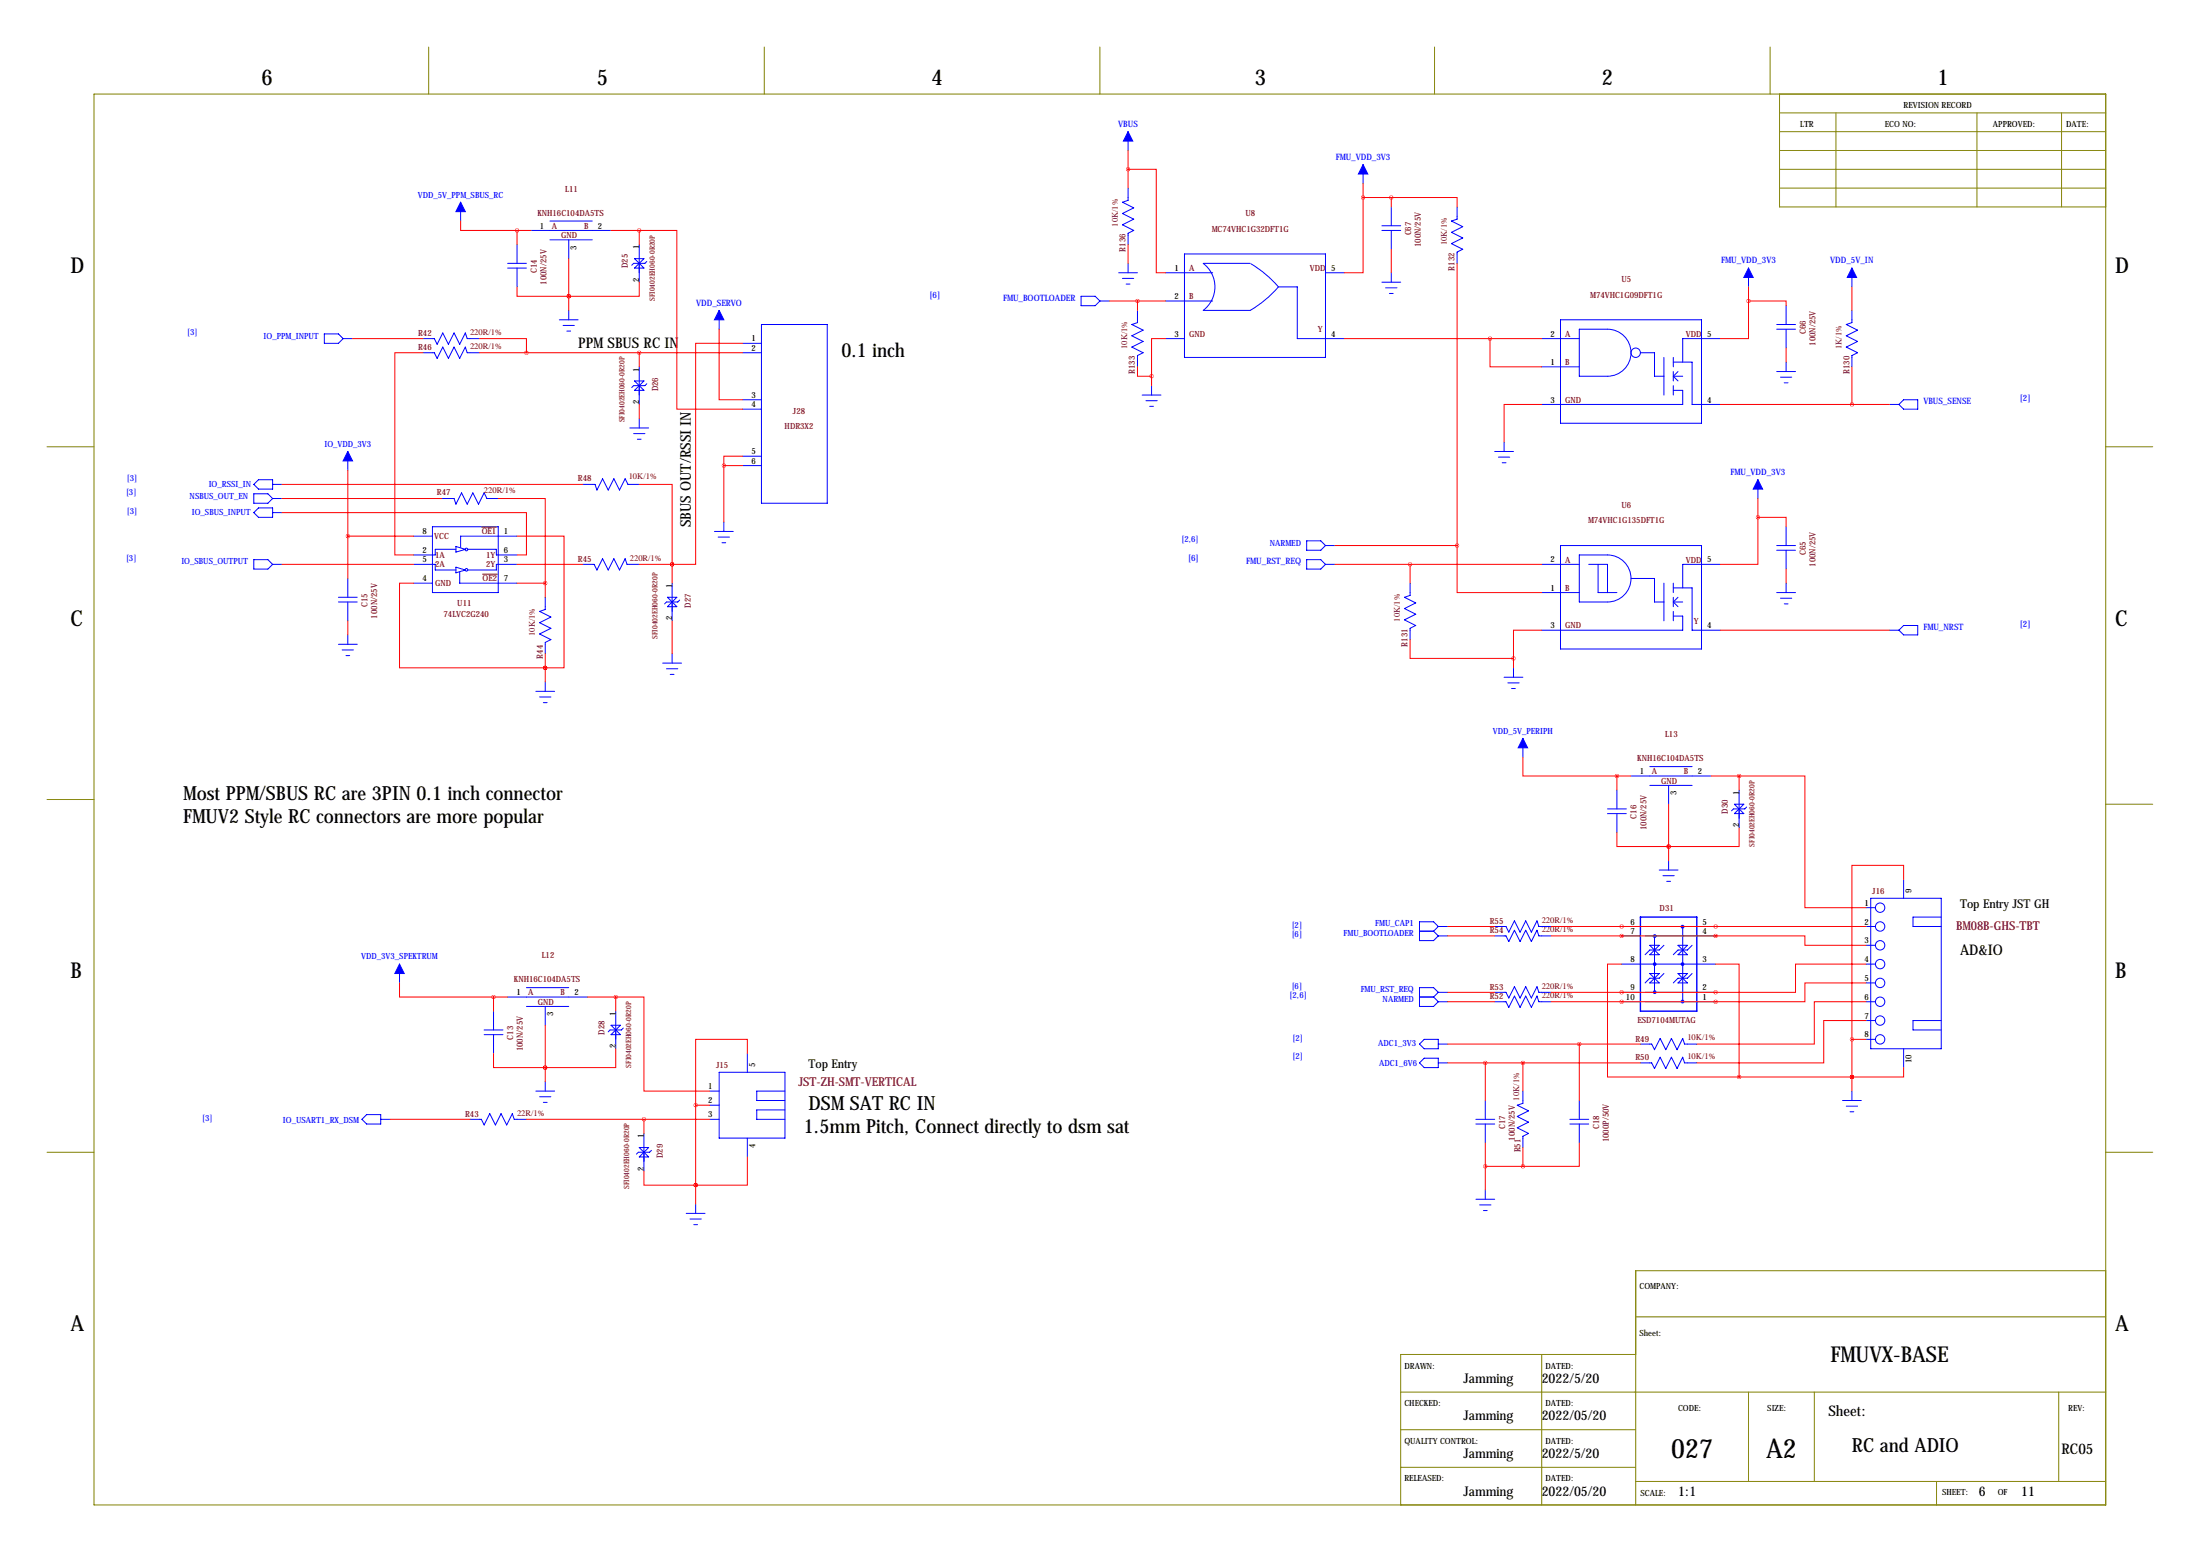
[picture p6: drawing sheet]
<svg xmlns="http://www.w3.org/2000/svg" width="594mm" height="419mm" viewBox="0 0 594 419" stroke-linecap="round" stroke-linejoin="round" font-family="sans-serif">
<g fill="none" stroke="#808000" stroke-width=".27">
<path d="M115.8 12.7v12.7M206.5 12.7v12.7M297.2 12.7v12.7M387.6 12.7v12.7M478.3 12.7v12.7M25.4 25.4h543.6v381h-543.6zM480.8 25.4v30.5h88.2M480.8 30.5h88.2M480.8 35.6h88.2M496.1 30.5v25.4M534.2 30.5v25.4M557 30.5v25.4"/>
<path d="M480.8 40.6h88.2M480.8 45.7h88.2M480.8 50.8h88.2M12.7 120.6h12.7M569 120.6h12.7M12.7 215.9h12.7M569 217.2h12.7M12.7 311.1h12.7M569 311.1h12.7M442 355.6h127M569 343.2h-127v63.2M378.5 375.9h190.5"/>
<path d="M416.6 365.8v40.6M442 365.8h-63.5v40.6M472.4 375.9v24.1M490.2 375.9v24.1M556.3 375.9v24.1M378.5 386.1h63.5M378.5 396.2h63.5M442 400h127M523.2 400v6.4"/>
</g>
<g fill="none" stroke="#00f" stroke-width=".27">
<path d="M304.8 35.6v5M124.5 54.6v5.1M148.6 59.7h11.4M304.8 50.8v3.3l-1.5 .5 3 1.5-3 1.6 3 1.5-3 1.5 3 1.5-1.5 .8v3M368.3 44.4v5.1M375.9 55.9v5.1M393.7 55.9v3.3l-1.5 .5 3 1.5-3 1.5 3 1.6-3 1.5 3 1.5-1.5 .8v3M137.2 71.1h5M137.2 72.4h5M139.7 66v5.1M139.7 72.4v5.1M143.5 62.2h21.6"/>
<path d="M148.6 64.8h11.4M153.7 64.8v5.1M171.4 69.9l2.6 2.5h-2.6l2.6-2.5zM172.7 66v10.2M174.8 70.6l-.6 .5h-3l-.5 .5M302.3 73.7h5M303.3 75.2h3M304.3 76.7h1M304.8 71.1v2.6M315 73.7h12.7M320 68.6h38.1v27.9h-38.1zM337.8 71.1h-12.7a7.9 7.9 0 0 1 0 12.7h12.7a30.8 30.8 0 0 0 7.6-6.3"/>
<path d="M338.1 71.3a30.5 30.5 0 0 1 7.3 6.2h5.1v13.9h12.7M358.1 73.7h5.1M373.4 62.2h5.1M373.4 61h5.1M373.4 76.2h5.1M374.4 77.7h3M375.4 79.2h1M375.9 62.2v5.1M375.9 73.7v2.5M472.4 72.4v5.1M500.4 72.4v5.1M87.6 90.2h3.8l1.3 1.2-1.3 1.3h-3.8z"/>
<path d="M92.7 91.4h2.5M114.3 91.4h3l.8 1.6 1.5-3.1 1.6 3.1 1.5-3.1 1.5 3.1 1.5-3.1 .5 1.5h3.3M114.3 95.2h3l.8 1.6 1.5-3.1 1.6 3.1 1.5-3.1 1.5 3.1 1.5-3.1 .5 1.5h3.3M151.1 86.4h5.1M152.1 87.9h3.1M153.2 89.4h1M153.7 83.8v2.6M172.7 99.1v10.1M194.3 83.8v5.1M200.7 95.2h5M200.7 92.7h5M205.7 87.6h17.8v48.3h-17.8z"/>
<path d="M292.1 80h3.8l1.3 1.3-1.3 1.3h-3.8zM297.2 81.3h2.5M307.3 83.8v3.3l-1.5 .5 3.1 1.6-3.1 1.5 3.1 1.5-3.1 1.5 3.1 1.5-1.6 .8v3.1M315 91.4h5M315 81.3h12.7M416.6 91.4h10.1M416.6 99.1h10.1M421.6 86.4h38.1v27.9h-38.1zM426.7 88.9h7.6a6.3 6.3 0 0 1 6.4 6.3 6.3 6.3 0 0 1-6.4 6.4h-7.6zM443.2 95.2h3.8v6.4h2.6M449.6 96.5v10.2M452.1 96.5v2.6"/>
<path d="M452.1 97.8h5.1v11.4h7.6M464.8 91.4h-10.1v6.4M480.1 88.9h5M480.1 87.6h5M482.6 82.6v5M482.6 88.9v5.1M482.6 97.8v2.5M500.4 83.8v3.3l-1.5 .5 3 1.6-3 1.5 3 1.5-3 1.5 3 1.5-1.5 .8v3.1M170.2 115.6h5.1M171.2 117.1h3M171.4 102.9l2.6 2.5h-2.6l2.6-2.5zM172.2 118.6h1"/>
<path d="M172.7 113v2.6M174.8 103.6l-.6 .5h-3l-.5 .5M200.7 107.9h5M200.7 110.5h5M308.6 106.7h5.1M309.6 108.2h3.1M310.6 109.7h1.1M311.1 104.1v2.6M406.4 119.4v2.5M452.1 105.4h2.6v3.8h-38.1M452.1 100.3v2.6M452.1 104.1v2.6"/>
<path d="M452.1 101.6h2.6M452.1 101.6l1.3 1.3M453.4 100.3l-1.3 1.3M480.1 100.3h5M481.1 101.9h3M482.1 103.4h1M510.5 109.2h2.6M513.1 109.2l1.2-1.3h3.9v2.6h-3.9zM68.6 133.3h3.8l1.3 1.3-1.3 1.3h-3.8zM68.6 130.8l1.2-1.3h3.9v2.6h-3.9zM69.8 137.2h3.9v2.5h-3.9l-1.2-1.3zM73.7 134.6h2.5"/>
<path d="M73.7 130.8h2.5M73.7 138.4h2.5M94 121.9v5.1M119.4 134.6h3.3l.5 1.5 1.5-3 1.5 3 1.6-3 1.5 3 1.5-3 .8 1.5h3M157.5 130.8h3.3l.5 1.5 1.5-3 1.5 3 1.6-3 1.5 3 1.5-3 .8 1.5h3M200.7 123.2h5M200.7 125.7h5M403.9 121.9h5M404.9 123.4h3M405.9 125h1M475 129.5v5.1M68.6 151.1h3.8l1.3 1.3-1.3 1.3h-3.8z"/>
<path d="M73.7 152.4h2.5M94 156.2v5.1M111.8 152.4h5.8v1.5h5.6M111.8 144.8h5M111.8 157.5h5M116.8 142.2h17.8v17.8h-17.8zM123.2 148.3h-5.6v1.6h-5.8M123.2 147.6l2.5 .7-2.5 .8zM123.2 153.2l2.5 .7-2.5 .8zM124.2 154.4v3.1h15.5M126.2 148.3h7.9v1.6h5.6M139.7 152.4h-5.6v1.5h-7.9"/>
<path d="M139.7 144.8h-15.2v3M157.5 152.4h3l.8 1.5 1.5-3 1.5 3 1.6-3 1.5 3 1.5-3 .5 1.5h3.3M181.6 157.5v10.1M193 143.5h5.1M194.1 145h3M195.1 146.6h1M195.6 141v2.5M353.1 146.1h3.8l1.2 1.2-1.2 1.3h-3.8zM353.1 151.1h3.8l1.2 1.3-1.2 1.3h-3.8zM358.1 152.4h2.6M358.1 147.3h2.6M381 157.5v3.3l-1.5 .5 3 1.5-3 1.5 3 1.6-3 1.5 3 1.5-1.5 .8v3"/>
<path d="M416.6 152.4h10.1M421.6 147.3h38.1v28h-38.1zM426.7 149.9h7.6a6.3 6.3 0 0 1 6.4 6.3 6.3 6.3 0 0 1-6.4 6.4h-7.6zM429.3 152.4h5v7.6M431.8 152.4v7.6h5.1M440.7 156.2h6.3v6.4h2.6M449.6 157.5v10.1M452.1 157.5v2.5M452.1 158.8h5.1v11.4h7.6M464.8 152.4h-10.1v6.4M480.1 147.3h5M480.1 148.6h5"/>
<path d="M482.6 142.2v5.1M482.6 148.6v5.1M482.6 157.5v2.5M91.4 162.6h5.1M91.4 161.3h5.1M91.4 174h5.1M92.5 175.5h3M93.5 177h1M94 162.6v5M94 171.4v2.6M147.3 161.3v3.3l-1.5 .5 3 1.5-3 1.5 3 1.6-3 1.5 3 1.5-1.5 .8v3M179.1 179.1h5"/>
<path d="M180.3 161.3l2.6 2.5h-2.6l2.6-2.5zM181.6 176.5v2.6M183.6 162.1l-.5 .5h-3l-.5 .5M416.6 160h10.1M452.1 162.6h2.6M452.1 166.4h2.6v3.8h-38.1M452.1 161.3v2.5M452.1 165.1v2.5M452.1 162.6l1.3 1.2M453.4 161.3l-1.3 1.3M480.1 160h5M481.1 161.5h3"/>
<path d="M482.1 163.1h1M510.5 170.2h2.6M514.3 168.9h3.9v2.5h-3.9l-1.2-1.2zM144.8 186.7h5.1M145.8 188.2h3M146.8 189.7h1M147.3 184.1v2.6M180.1 180.6h3M181.1 182.1h1M406.4 182.9h5.1M407.4 184.4h3.1M408.4 185.9h1"/>
<path d="M408.9 180.3v2.6M411.5 199.4v5.1M434.3 218.4h5.1M434.3 219.7h5.1M436.9 213.4v5M436.9 219.7v5.1M440.7 209.5h21.6M445.8 212.1h11.4M445.8 207h11.4M450.8 212.1v5.1M468.6 217.2l2.6 2.5h-2.6l2.6-2.5zM469.9 213.4v10.1"/>
<path d="M471.9 217.9l-.5 .5h-3l-.5 .5M448.3 234.9h5.1M449.3 236.5h3.1M450.3 238h1.1M450.8 232.4v2.5M514.3 237.5v5.1M383.5 251.5h3.8M387.3 251.5l1.3 1.2M388.6 250.2h2.6M388.6 252.7h2.6M388.6 250.2l-1.3-1.3h-3.8v5.1h3.8l1.3-1.3M388.6 250.2l-1.3 1.3"/>
<path d="M403.9 250.2h3l.8 1.5 1.5-3 1.5 3 1.5-3 1.6 3 1.5-3 .5 1.5h3.3M403.9 252.7h3l.8 1.6 1.5-3.1 1.5 3.1 1.5-3.1 1.6 3.1 1.5-3.1 .5 1.5h3.3M438.1 250.2h5.1M438.1 252.7h5.1M444.5 250.2h19M444.5 252.7h19M445.8 255.3h2.5l-2.5 2.5h2.5zM447 252.7v15.3M449.6 255.3l-1.3 1.2h-2.5l-1.3 1.3M453.4 255.3h2.5l-2.5 2.5h2.5zM454.7 250.2v20.3M457.2 255.3l-1.3 1.2h-2.5l-1.3 1.3"/>
<path d="M504.2 250.2h2.5M504.2 245.1h2.5M504.2 255.3h2.5M505.5 242.6h19v40.6h-19zM524.5 247.6h-7.6v2.6h7.6M107.9 260.4v5M130.8 278.1h5.1M130.8 279.4h5.1M133.3 273v5.1M133.3 279.4v5.1M137.2 269.2h21.5M142.2 271.8h11.5"/>
<path d="M142.2 266.7h11.5M147.3 271.8v5.1M165.1 276.9l2.5 2.5h-2.5l2.5-2.5zM166.4 273v10.2M168.4 277.6l-.5 .5h-3.1l-.5 .5M383.5 269.2h3.8M387.3 269.2l1.3 1.3M388.6 268l-1.3-1.3h-3.8v5.1h3.8l1.3-1.3M388.6 270.5h2.6M388.6 268h2.6M388.6 268l-1.3 1.2M403.9 270.5h3l.8 1.5 1.5-3 1.5 3 1.5-3 1.6 3 1.5-3 .5 1.5h3.3"/>
<path d="M403.9 268h3l.8 1.5 1.5-3.1 1.5 3.1 1.5-3.1 1.6 3.1 1.5-3.1 .5 1.6h3.3M438.1 260.4h25.4M438.1 270.5h5.1M438.1 268h5.1M444.5 270.5h19M444.5 268h19M445.8 262.9h2.5l-2.5 2.5h2.5zM449.6 262.9l-1.3 1.3h-2.5l-1.3 1.2M453.4 262.9h2.5l-2.5 2.5h2.5zM457.2 262.9l-1.3 1.3h-2.5l-1.3 1.2M504.2 275.6h2.5M504.2 260.4h2.5"/>
<path d="M504.2 265.4h2.5M504.2 270.5h2.5M524.5 275.6h-7.6v2.5h7.6M144.8 294.6h5.1M145.8 296.2h3M146.8 297.7h1M147.3 292.1v2.5M191.8 294.6h2.5M191.8 298.4h2.5M194.3 289.6h17.8v17.7h-17.8zM201.9 284.5v5.1M212.1 294.6h-7.6v2.6h7.6"/>
<path d="M212.1 299.7h-7.6v2.6h7.6M383.5 281.9l1.3-1.2h3.8v2.5h-3.8zM383.5 287l1.3-1.2h3.8v2.5h-3.8zM388.6 281.9h2.6M388.6 287h2.6M401.3 297.2v5.1M411.5 294.6v3.3l-1.5 .5 3 1.6-3 1.5 3 1.5-3 1.5 3 1.6-1.5 .7v3.1M426.7 297.2v5.1M443.2 281.9h3.1l.7 1.6 1.6-3.1 1.5 3.1 1.5-3.1 1.5 3.1 1.6-3.1 .5 1.5h3.3M443.2 287h3.1l.7 1.5 1.6-3 1.5 3 1.5-3 1.5 3 1.6-3 .5 1.5h3.3M497.8 297.2h5.1M498.9 298.7h3"/>
<path d="M500.4 294.6v2.6M504.2 280.7h2.5M514.3 283.2v5.1M97.8 302.3l1.3-1.3h3.8v2.5h-3.8zM102.9 302.3h2.5M127 302.3h3l.8 1.5 1.5-3.1 1.6 3.1 1.5-3.1 1.5 3.1 1.5-3.1 .5 1.6h3.3M172.7 309.9l2.6 2.5h-2.6l2.6-2.5zM174 306.1v10.1M176 310.6l-.5 .5h-3l-.5 .6M191.8 302.3h2.5M201.9 307.3v5.1M398.8 302.3h5.1"/>
<path d="M398.8 303.5h5.1M401.3 303.5v5.1M424.2 302.3h5.1M424.2 303.5h5.1M426.7 303.5v5.1M499.9 300.2h1M185.4 327.7h5.1M186.4 329.2h3.1M187.5 330.7h1M188 325.1v2.6M398.8 323.8h5.1M399.8 325.4h3"/>
<path d="M400.8 326.9h1M401.3 321.3v2.5"/>
<circle cx="442" cy="95.2" r="1.27"/>
<circle cx="126" cy="153.9" r=".36"/>
<circle cx="126" cy="148.4" r=".36"/>
<circle cx="508" cy="255.3" r="1.27"/>
<circle cx="508" cy="250.2" r="1.27"/>
<circle cx="508" cy="245.1" r="1.27"/>
<circle cx="508" cy="260.3" r="1.27"/>
<circle cx="508" cy="265.4" r="1.27"/>
<circle cx="508" cy="275.6" r="1.27"/>
<circle cx="508" cy="270.5" r="1.27"/>
<circle cx="508" cy="280.7" r="1.27"/>
</g>
<path d="M130.2 142.3h3.9M130.4 155h4" fill="none" stroke="#800000" stroke-width=".27"/>
<path d="M443.2 247.6h15.3v25.4h-15.3z" fill="none" stroke="#00f" stroke-width=".38"/>
<g fill="none" stroke="#00f" stroke-width=".51">
<circle cx="447.1" cy="252.8" r=".25"/>
<circle cx="454.6" cy="250.2" r=".25"/>
<circle cx="447.1" cy="260.3" r=".25"/>
<circle cx="447.1" cy="267.9" r=".25"/>
<circle cx="454.6" cy="270.5" r=".25"/>
<circle cx="454.6" cy="260.3" r=".25"/>
</g>
<g fill="#00f" stroke="#00f" stroke-width=".27">
<path d="M124.5 54.6l1.2 2.5h-2.5z"/>
<path d="M94 121.9l1.2 2.6h-2.5z"/>
<path d="M107.9 260.4l1.3 2.5h-2.5z"/>
<path d="M411.5 199.4l1.2 2.5h-2.5z"/>
<path d="M475 129.5l1.2 2.6h-2.5z"/>
<path d="M472.4 72.4l1.3 2.5h-2.5z"/>
<path d="M500.4 72.4l1.2 2.5h-2.5z"/>
<path d="M368.3 44.4l1.3 2.6h-2.6z"/>
<path d="M304.8 35.6l1.3 2.5h-2.6z"/>
<path d="M194.3 83.8l1.3 2.6h-2.6z"/>
</g>
<g fill="none" stroke="#f00" stroke-width=".27">
<path d="M124.5 59.7v2.5h15.2M304.8 45.7h7.6v28h2.6M304.8 40.6v10.2M368.3 53.3v20.4h-5.1M368.3 49.5v3.8M368.3 53.3h7.6M375.9 53.3h17.8v2.6M375.9 53.3v2.6M139.7 77.5v2.5h14M139.7 62.2h3.8M139.7 62.2v3.8M153.7 69.9v13.9"/>
<path d="M165.1 62.2h7.6M172.7 62.2h10.2v48.3h17.8M172.7 76.2v3.8h-19M172.7 62.2v3.8M304.8 66v5.1M375.9 67.3v6.4M393.7 71.1v76.2M472.4 77.5v3.8M500.4 77.5v6.3M95.2 91.4h19.1M114.3 95.2h-7.6v54.7h5.1M129.5 91.4h12.7v3.8"/>
<path d="M129.5 95.2h71.2M153.7 80h.1M172.7 95.2v3.9M194.3 88.9v19h6.4M200.7 92.7h-12.7v59.7h-6.4M299.7 81.3h15.3M307.3 99.1v2.5h3.8M307.3 81.3v2.5M315 91.4h-3.9v10.2M363.2 91.4h53.4M402.6 91.4v7.7h14M472.4 81.3v10.1h-7.6"/>
<path d="M472.4 81.3h10.2v1.3M482.6 94v3.8M500.4 99.1v10.1M172.7 109.2v3.8M311.1 101.6v2.5M416.6 109.2h-10.2v10.2M464.8 109.2h45.7M76.2 138.4h66v11.5h-2.5M76.2 134.6h43.2M76.2 130.8h81.3M94 127v29.2M134.6 134.6h12.7v22.9"/>
<path d="M172.7 130.8h8.9v21.6M195.6 125.7h5.1M195.6 125.7v15.3M200.7 123.2h-5.1v2.5M475 139.7v12.7h-10.2M475 139.7h7.6v2.5M475 134.6v5.1M76.2 152.4h35.6M94 144.8h17.8M111.8 157.5h-3.9v22.8h39.4M139.7 144.8h12.7v35.5h-5.1M139.7 157.5h7.6"/>
<path d="M139.7 152.4h17.8M147.3 157.5v3.8M172.7 152.4h8.9M181.6 152.4h.1M181.6 152.4v5.1M360.7 152.4h55.9M360.7 147.3h33M381 152.4v5.1M393.7 147.3v12.7h22.9M482.6 153.7v3.8M94 167.6v3.8M147.3 176.5v7.6"/>
<path d="M181.6 167.6v8.9M381 172.7v5.1h27.9M408.9 177.8v2.5M416.6 170.2h-7.7v7.6M464.8 170.2h45.7M147.3 180.3h.1M411.5 204.5v5h25.4M436.9 209.5h3.8M436.9 209.5v3.9M450.8 217.2v15.2M462.3 209.5h7.6M469.9 209.5h17.8v35.6h16.5"/>
<path d="M469.9 209.5v3.9M436.9 224.8v3.8h13.9M450.8 228.6h.1M469.9 223.5v5.1h-19.1M514.3 237.5v-3.8h-13.9v47M391.2 250.2h12.7M391.2 252.7h12.7M419.1 250.2h85.1M419.1 252.7h44.4M438.1 250.2h.1M438.1 252.7h.1M463.5 250.2h.1"/>
<path d="M463.5 252.7h24.2v2.6h16.5M463.5 252.7h.1M107.9 265.4v3.8h25.4M133.3 269.2v3.8M133.3 269.2h3.9M147.3 276.9v15.2M158.7 269.2h7.7M166.4 269.2h7.6v25.4h17.8M166.4 269.2v3.8M391.2 268h12.7M391.2 270.5h12.7M419.1 268h44.4"/>
<path d="M419.1 270.5h44.4M438.1 270.5h.1M438.1 268h.1M438.1 260.4h-3.8v30.4h35.6M463.5 268h.1M463.5 270.5h.1M463.5 260.4h6.4v30.4M504.2 260.4h-19.1v7.6h-21.6M504.2 265.4h-16.5v5.1h-24.2M504.2 270.5h-14v11.4h-31.7M504.2 275.6h-11.4v11.4h-34.3M133.3 284.5v3.8h14"/>
<path d="M147.3 288.3h.1M166.4 283.2v5.1h-19.1M188 298.4h3.8M188 298.4v26.7M201.9 284.5v-3.8h-13.9v17.7M391.2 281.9h52M391.2 287h52M401.3 287v10.2M411.5 287v7.6M426.7 281.9v15.3M469.9 290.8h30.5M500.4 290.8h.1"/>
<path d="M500.4 280.7h3.8M500.4 280.7v13.9M514.3 288.3v2.5h-13.9M105.4 302.3h21.6M142.2 302.3h49.6M174 316.2v3.8h14M174 302.3v3.8M201.9 312.4v7.6h-13.9M401.3 308.6v12.7M401.3 315h10.2M411.5 309.9v5.1M426.7 308.6v6.4h-15.2"/>
<path d="M188 320h.1"/>
</g>
<path d="M172.7 62.2a.05 .05 0 0 0 .1 0 .05 .05 0 0 0-.1 0zM153.6 80a.05 .05 0 0 0 .1 0 .05 .05 0 0 0-.1 0zM153.6 80a.05 .05 0 0 0 .1 0 .05 .05 0 0 0-.1 0zM172.7 95.2a.05 .05 0 0 0 .1 0 .05 .05 0 0 0-.1 0zM147.3 180.3a.05 .05 0 0 0 .1 0 .05 .05 0 0 0-.1 0zM187.9 298.4a.05 .05 0 0 0 .1 0 .05 .05 0 0 0-.1 0zM166.3 269.2a.05 .05 0 0 0 .1 0 .05 .05 0 0 0-.1 0zM147.3 288.3a.05 .05 0 0 0 .1 0 .05 .05 0 0 0-.1 0zM147.3 288.3a.05 .05 0 0 0 .1 0 .05 .05 0 0 0-.1 0zM133.3 269.2a.05 .05 0 0 0 .1 0 .05 .05 0 0 0-.1 0zM142.2 95.2a.05 .05 0 0 0 .1 0 .05 .05 0 0 0-.1 0zM147.3 180.3a.05 .05 0 0 0 .1 0 .05 .05 0 0 0-.1 0zM147.3 157.5a.05 .05 0 0 0 .1 0 .05 .05 0 0 0-.1 0zM187.9 320a.05 .05 0 0 0 .1 0 .05 .05 0 0 0-.1 0zM187.9 320a.05 .05 0 0 0 .1 0 .05 .05 0 0 0-.1 0zM450.8 228.6a.05 .05 0 0 0 .1 0 .05 .05 0 0 0-.1 0zM450.8 228.6a.05 .05 0 0 0 .1 0 .05 .05 0 0 0-.1 0zM436.8 209.5a.05 .05 0 0 0 .1 0 .05 .05 0 0 0-.1 0zM500.3 280.7a.05 .05 0 0 0 .1 0 .05 .05 0 0 0-.1 0zM500.3 290.8a.05 .05 0 0 0 .1 0 .05 .05 0 0 0-.1 0zM463.5 250.2a.05 .05 0 0 0 .1 0 .05 .05 0 0 0-.1 0zM463.5 268a.05 .05 0 0 0 .1 0 .05 .05 0 0 0-.1 0zM463.5 270.5a.05 .05 0 0 0 .1 0 .05 .05 0 0 0-.1 0zM411.4 287a.05 .05 0 0 0 .1 0 .05 .05 0 0 0-.1 0zM401.3 287a.05 .05 0 0 0 .1 0 .05 .05 0 0 0-.1 0zM426.7 281.9a.05 .05 0 0 0 .1 0 .05 .05 0 0 0-.1 0zM411.4 315a.05 .05 0 0 0 .1 0 .05 .05 0 0 0-.1 0zM401.3 315a.05 .05 0 0 0 .1 0 .05 .05 0 0 0-.1 0zM438.1 270.5a.05 .05 0 0 0 .1 0 .05 .05 0 0 0-.1 0zM438.1 268a.05 .05 0 0 0 .1 0 .05 .05 0 0 0-.1 0zM438.1 250.2a.05 .05 0 0 0 .1 0 .05 .05 0 0 0-.1 0zM438.1 252.7a.05 .05 0 0 0 .1 0 .05 .05 0 0 0-.1 0zM463.5 252.7a.05 .05 0 0 0 .1 0 .05 .05 0 0 0-.1 0zM500.3 290.8a.05 .05 0 0 0 .1 0 .05 .05 0 0 0-.1 0zM474.9 139.7a.05 .05 0 0 0 .1 0 .05 .05 0 0 0-.1 0zM472.4 81.3a.05 .05 0 0 0 .1 0 .05 .05 0 0 0-.1 0zM500.3 109.2a.05 .05 0 0 0 .1 0 .05 .05 0 0 0-.1 0zM408.9 177.8a.05 .05 0 0 0 .1 0 .05 .05 0 0 0-.1 0zM375.9 53.3a.05 .05 0 0 0 .1 0 .05 .05 0 0 0-.1 0zM311.1 101.6a.05 .05 0 0 0 .1 0 .05 .05 0 0 0-.1 0zM307.3 81.3a.05 .05 0 0 0 .1 0 .05 .05 0 0 0-.1 0zM195.5 125.7a.05 .05 0 0 0 .1 0 .05 .05 0 0 0-.1 0zM93.9 144.8a.05 .05 0 0 0 .1 0 .05 .05 0 0 0-.1 0z" fill="#f00" stroke="#f00" stroke-width="1"/>
<g font-size="7.3">
<text x="451.6" y="393.7">027</text>
<text x="477.2" y="393.7">A2</text>
</g>
<g font-size="5.9">
<text x="70.6" y="22.9">6</text>
<text x="161.3" y="22.9">5</text>
<text x="251.7" y="22.9">4</text>
<text x="339.1" y="22.9">3</text>
<text x="432.8" y="22.9">2</text>
<text x="523.5" y="22.9">1</text>
<text x="19" y="73.7">D</text>
<text x="571.5" y="73.7">D</text>
<text x="19" y="168.9">C</text>
<text x="571.5" y="168.9">C</text>
<text x="19" y="264.2">B</text>
<text x="571.5" y="264.2">B</text>
<text x="19" y="359.4">A</text>
<text x="571.5" y="359.4">A</text>
<text x="494.6" y="367.8">FMUVX-BASE</text>
</g>
<g font-size="5.3">
<text x="227.3" y="96.5">0.1 inch</text>
<text x="49.5" y="215.9">Most PPM/SBUS RC are 3PIN 0.1 inch connector</text>
<text x="49.5" y="222.2">FMUV2 Style RC connectors are more popular</text>
<text x="218.4" y="299.7">DSM SAT RC IN</text>
<text x="217.2" y="306.1">1.5mm Pitch, Connect directly to dsm sat</text>
<text x="500.4" y="392.2">RC and ADIO</text>
</g>
<g font-size="4">
<text x="156.2" y="94">PPM SBUS RC IN</text>
<text x="186.7" y="142.4" transform="rotate(-90 186.7 142.4)">SBUS OUT/RSSI IN</text>
<text x="529.6" y="257.8">AD&amp;IO</text>
<text x="494" y="382.3">Sheet:</text>
<text x="557" y="392.5">RC05</text>
</g>
<g font-size="3.6">
<text x="395.4" y="373.4">Jamming</text>
<text x="416.6" y="373.4">2022/5/20</text>
<text x="395.4" y="383.5">Jamming</text>
<text x="416.6" y="383.5">2022/05/20</text>
<text x="395.4" y="393.7">Jamming</text>
<text x="416.6" y="393.7">2022/5/20</text>
<text x="395.4" y="403.9">Jamming</text>
<text x="416.6" y="403.9">2022/05/20</text>
<text x="453.4" y="403.9">1:1</text>
<text x="534.7" y="403.9">6</text>
<text x="546.1" y="403.9">11</text>
</g>
<g font-size="3.3">
<text x="529.6" y="245.1">Top Entry JST GH</text>
<text x="218.4" y="288.3">Top Entry</text>
</g>
<g font-size="3.3" fill="#800000">
<text x="528.5" y="251.2">BM08B-GHS-TBT</text>
<text x="215.7" y="293.1">JST-ZH-SMT-VERTICAL</text>
</g>
<g font-size="2.4" fill="#00f">
<text x="302.2" y="34.3">VBUS</text>
<text x="360.9" y="43.2">FMU_VDD_3V3</text>
<text x="465" y="71.1">FMU_VDD_3V3</text>
<text x="494.5" y="71.1">VDD_5V_IN</text>
<text x="188.1" y="82.6">VDD_SERVO</text>
<text x="251.1" y="80.4">[6]</text>
<text x="271" y="81.3">FMU_BOOTLOADER</text>
<text x="519.7" y="109.2">VBUS_SENSE</text>
<text x="545.8" y="108.3">[2]</text>
<text x="467.6" y="128.3">FMU_VDD_3V3</text>
<text x="321" y="151.5">[6]</text>
<text x="336.7" y="152.4">FMU_RST_REQ</text>
<text x="519.7" y="170.2">FMU_NRST</text>
<text x="545.8" y="169.3">[2]</text>
</g>
<g font-size="2.3">
<text x="514.4" y="29.2">REVISION RECORD</text>
<text x="486.4" y="34.3">LTR</text>
<text x="509.3" y="34.3">ECO NO:</text>
<text x="538.5" y="34.3">APPROVED:</text>
<text x="558.3" y="34.3">DATE:</text>
<text x="145.9" y="61.7">1</text>
<text x="161.5" y="61.7">2</text>
<text x="155.8" y="67.5" transform="rotate(-90 155.8 67.5)">3</text>
<text x="172.7" y="67.3" transform="rotate(-90 172.7 67.3)">1</text>
<text x="172.7" y="76.1" transform="rotate(-90 172.7 76.1)">2</text>
<text x="317.3" y="73.2">1</text>
<text x="359.7" y="73.2">5</text>
<text x="317.3" y="80.8">2</text>
<text x="203" y="92.2">1</text>
<text x="203" y="94.7">2</text>
<text x="317.3" y="90.9">3</text>
<text x="359.7" y="90.9">4</text>
<text x="418.9" y="90.9">2</text>
<text x="461.3" y="90.9">5</text>
<text x="172.7" y="100.3" transform="rotate(-90 172.7 100.3)">1</text>
<text x="418.9" y="98.6">1</text>
<text x="203" y="107.4">3</text>
<text x="172.7" y="109.1" transform="rotate(-90 172.7 109.1)">2</text>
<text x="203" y="110">4</text>
<text x="418.9" y="108.7">3</text>
<text x="461.3" y="108.7">4</text>
<text x="203" y="122.7">5</text>
<text x="203" y="125.2">6</text>
<text x="114.1" y="149.4">2</text>
<text x="114.1" y="144.3">8</text>
<text x="136.1" y="144.3">1</text>
<text x="136.1" y="149.4">6</text>
<text x="114.1" y="151.9">5</text>
<text x="136.1" y="151.9">3</text>
<text x="418.9" y="151.9">2</text>
<text x="461.3" y="151.9">5</text>
<text x="114.1" y="157">4</text>
<text x="136.1" y="157">7</text>
<text x="181.6" y="158.8" transform="rotate(-90 181.6 158.8)">1</text>
<text x="418.9" y="159.5">1</text>
<text x="181.6" y="167.6" transform="rotate(-90 181.6 167.6)">2</text>
<text x="418.9" y="169.7">3</text>
<text x="461.3" y="169.7">4</text>
<text x="443.1" y="209">1</text>
<text x="458.7" y="209">2</text>
<text x="453" y="214.8" transform="rotate(-90 453 214.8)">3</text>
<text x="469.9" y="214.6" transform="rotate(-90 469.9 214.6)">1</text>
<text x="469.9" y="223.4" transform="rotate(-90 469.9 223.4)">2</text>
<text x="503.8" y="244.6">1</text>
<text x="516.5" y="241" transform="rotate(-90 516.5 241)">9</text>
<text x="440.5" y="249.7">6</text>
<text x="460" y="249.7">5</text>
<text x="503.8" y="249.7">2</text>
<text x="440.5" y="252.2">7</text>
<text x="460" y="252.2">4</text>
<text x="503.8" y="254.8">3</text>
<text x="440.5" y="259.8">8</text>
<text x="460" y="259.8">3</text>
<text x="503.8" y="259.8">4</text>
<text x="139.5" y="268.7">1</text>
<text x="155.2" y="268.7">2</text>
<text x="440.5" y="267.5">9</text>
<text x="460" y="267.5">2</text>
<text x="503.8" y="264.9">5</text>
<text x="149.4" y="274.5" transform="rotate(-90 149.4 274.5)">3</text>
<text x="166.4" y="274.3" transform="rotate(-90 166.4 274.3)">1</text>
<text x="439.3" y="270">10</text>
<text x="460" y="270">1</text>
<text x="503.8" y="270">6</text>
<text x="503.8" y="275.1">7</text>
<text x="503.8" y="280.2">8</text>
<text x="166.4" y="283.1" transform="rotate(-90 166.4 283.1)">2</text>
<text x="516.5" y="287.1" transform="rotate(-90 516.5 287.1)">10</text>
<text x="204.1" y="288" transform="rotate(-90 204.1 288)">5</text>
<text x="191.3" y="294.1">1</text>
<text x="191.3" y="297.9">2</text>
<text x="191.3" y="301.8">3</text>
<text x="174" y="307.3" transform="rotate(-90 174 307.3)">1</text>
<text x="204.1" y="310.1" transform="rotate(-90 204.1 310.1)">4</text>
<text x="174" y="316.1" transform="rotate(-90 174 316.1)">2</text>
<text x="443" y="348">COMPANY:</text>
<text x="443" y="360.7">Sheet:</text>
<text x="379.5" y="369.6">DRAWN:</text>
<text x="417.6" y="369.6">DATED:</text>
<text x="379.5" y="379.7">CHECKED:</text>
<text x="417.6" y="379.7">DATED:</text>
<text x="453.4" y="381">CODE:</text>
<text x="477.5" y="381">SIZE:</text>
<text x="558.8" y="381">REV:</text>
<text x="379.5" y="389.9">QUALITY CONTROL:</text>
<text x="417.6" y="389.9">DATED:</text>
<text x="379.5" y="400">RELEASED:</text>
<text x="417.6" y="400">DATED:</text>
<text x="443.2" y="403.9">SCALE:</text>
<text x="524.8" y="403.6">SHEET:</text>
<text x="539.8" y="403.6">OF</text>
</g>
<g font-size="2.3" fill="#00f">
<text x="112.9" y="53.3">VDD_5V_PPM_SBUS_RC</text>
<text x="50.6" y="90.5">[3]</text>
<text x="71.2" y="91.4">IO_PPM_INPUT</text>
<text x="87.7" y="120.7">IO_VDD_3V3</text>
<text x="34.3" y="129.9">[3]</text>
<text x="56.4" y="131.6">IO_RSSI_IN</text>
<text x="34.1" y="133.7">[3]</text>
<text x="51.2" y="134.6">NSBUS_OUT_EN</text>
<text x="34.3" y="138.8">[3]</text>
<text x="51.8" y="139.2">IO_SBUS_INPUT</text>
<text x="319.2" y="146.4">[2,6]</text>
<text x="343.1" y="147.3">NARMED</text>
<text x="34.1" y="151.5">[3]</text>
<text x="49" y="152.4">IO_SBUS_OUTPUT</text>
<text x="403.4" y="198.1">VDD_5V_PERIPH</text>
<text x="349" y="250.5">[2]</text>
<text x="371.6" y="250.2">FMU_CAP1</text>
<text x="349" y="253.1">[6]</text>
<text x="363" y="252.7">FMU_BOOTLOADER</text>
<text x="97.6" y="259.1">VDD_3V3_SPEKTRUM</text>
<text x="348.4" y="269.6">[2,6]</text>
<text x="349" y="267">[6]</text>
<text x="367.7" y="268">FMU_RST_REQ</text>
<text x="373.6" y="270.5">NARMED</text>
<text x="349.3" y="281">[2]</text>
<text x="349.3" y="286.1">[2]</text>
<text x="372.4" y="282.4">ADC1_3V3</text>
<text x="372.6" y="287.8">ADC1_6V6</text>
<text x="54.6" y="302.6">[3]</text>
<text x="76.5" y="303.3">IO_USART1_RX_DSM</text>
</g>
<g font-size="2.3" fill="#800000">
<text x="152.7" y="51.8">L11</text>
<text x="145.2" y="58.3">KNH16C104DA5TS</text>
<text x="336.5" y="58.4">U8</text>
<text x="149.1" y="61.8">A</text>
<text x="151.6" y="64.3">GND</text>
<text x="157.8" y="61.8">B</text>
<text x="302" y="61.2" transform="rotate(-90 302 61.2)">10K/1%</text>
<text x="327.4" y="62.6">MC74VHC1G32DFT1G</text>
<text x="381.3" y="63.6" transform="rotate(-90 381.3 63.6)">C67</text>
<text x="304.1" y="68" transform="rotate(-90 304.1 68)">R136</text>
<text x="383.9" y="66.7" transform="rotate(-90 383.9 66.7)">100N/25V</text>
<text x="390.9" y="66.3" transform="rotate(-90 390.9 66.3)">10K/1%</text>
<text x="145" y="73.7" transform="rotate(-90 145 73.7)">C14</text>
<text x="147.7" y="76.9" transform="rotate(-90 147.7 76.9)">100N/25V</text>
<text x="169.7" y="72.4" transform="rotate(-90 169.7 72.4)">D25</text>
<text x="321.3" y="73.2">A</text>
<text x="353.9" y="73.2">VDD</text>
<text x="393" y="73.1" transform="rotate(-90 393 73.1)">R132</text>
<text x="438.1" y="76.2">U5</text>
<text x="321.3" y="80.8">B</text>
<text x="429.7" y="80.4">M74VHC1G09DFT1G</text>
<text x="356.1" y="89.7">Y</text>
<text x="113" y="90.8">R42</text>
<text x="113" y="94.6">R46</text>
<text x="127" y="90.4">220R/1%</text>
<text x="127" y="94.2">220R/1%</text>
<text x="304.5" y="94.2" transform="rotate(-90 304.5 94.2)">10K/1%</text>
<text x="321.3" y="91">GND</text>
<text x="422.9" y="91">A</text>
<text x="455.5" y="91">VDD</text>
<text x="487.9" y="90.2" transform="rotate(-90 487.9 90.2)">C66</text>
<text x="490.6" y="93.4" transform="rotate(-90 490.6 93.4)">100N/25V</text>
<text x="497.6" y="94.2" transform="rotate(-90 497.6 94.2)">1K/1%</text>
<text x="306.7" y="101" transform="rotate(-90 306.7 101)">R133</text>
<text x="422.9" y="98.6">B</text>
<text x="499.7" y="101" transform="rotate(-90 499.7 101)">R130</text>
<text x="177.8" y="105.7" transform="rotate(-90 177.8 105.7)">D26</text>
<text x="214.3" y="111.8">J28</text>
<text x="422.9" y="108.8">GND</text>
<text x="212" y="115.9">HDR3X2</text>
<text x="156.1" y="129.8">R48</text>
<text x="169.9" y="129.3">10K/1%</text>
<text x="118" y="133.6">R47</text>
<text x="130.8" y="133.1">220R/1%</text>
<text x="438.1" y="137.2">U6</text>
<text x="429.1" y="141.3">M74VHC1G135DFT1G</text>
<text x="117.3" y="145.6">VCC</text>
<text x="130.2" y="144.3">OE1</text>
<text x="487.9" y="149.9" transform="rotate(-90 487.9 149.9)">C65</text>
<text x="117.6" y="150.7">1A</text>
<text x="117.6" y="153.2">2A</text>
<text x="131.4" y="150.7">1Y</text>
<text x="131.4" y="153.2">2Y</text>
<text x="156.1" y="151.7">R45</text>
<text x="170.2" y="151.4">220R/1%</text>
<text x="422.9" y="151.9">A</text>
<text x="455.5" y="151.9">VDD</text>
<text x="490.6" y="153.1" transform="rotate(-90 490.6 153.1)">100N/25V</text>
<text x="117.6" y="158.3">GND</text>
<text x="130.4" y="157">OE2</text>
<text x="422.9" y="159.6">B</text>
<text x="99.3" y="163.9" transform="rotate(-90 99.3 163.9)">C15</text>
<text x="101.9" y="167.1" transform="rotate(-90 101.9 167.1)">100N/25V</text>
<text x="119.9" y="166.7">74LVC2G240</text>
<text x="123.6" y="163.6">U11</text>
<text x="186.7" y="164.1" transform="rotate(-90 186.7 164.1)">D27</text>
<text x="378.2" y="167.9" transform="rotate(-90 378.2 167.9)">10K/1%</text>
<text x="144.5" y="171.7" transform="rotate(-90 144.5 171.7)">10K/1%</text>
<text x="422.9" y="169.7">GND</text>
<text x="457.7" y="168.4">Y</text>
<text x="146.6" y="177.9" transform="rotate(-90 146.6 177.9)">R44</text>
<text x="380.3" y="174.7" transform="rotate(-90 380.3 174.7)">R131</text>
<text x="449.9" y="199.1">L13</text>
<text x="442.4" y="205.6">KNH16C104DA5TS</text>
<text x="446.3" y="209.1">A</text>
<text x="455" y="209.1">B</text>
<text x="448.8" y="211.6">GND</text>
<text x="442.2" y="221" transform="rotate(-90 442.2 221)">C16</text>
<text x="466.9" y="219.7" transform="rotate(-90 466.9 219.7)">D30</text>
<text x="444.8" y="224.2" transform="rotate(-90 444.8 224.2)">100N/25V</text>
<text x="505.9" y="241.5">J16</text>
<text x="402.5" y="249.5">R55</text>
<text x="416.6" y="251.7">220R/1%</text>
<text x="416.6" y="249.2">220R/1%</text>
<text x="448.4" y="246.1">D31</text>
<text x="402.5" y="252.1">R54</text>
<text x="146.4" y="258.8">L12</text>
<text x="138.9" y="265.3">KNH16C104DA5TS</text>
<text x="142.7" y="268.8">A</text>
<text x="151.5" y="268.8">B</text>
<text x="402.5" y="269.8">R52</text>
<text x="402.5" y="267.3">R53</text>
<text x="416.6" y="269.5">220R/1%</text>
<text x="416.6" y="267">220R/1%</text>
<text x="145.3" y="271.3">GND</text>
<text x="138.7" y="280.7" transform="rotate(-90 138.7 280.7)">C13</text>
<text x="163.3" y="279.4" transform="rotate(-90 163.3 279.4)">D28</text>
<text x="441.9" y="281.3">R49</text>
<text x="442.4" y="276.2">ESD7104MUTAG</text>
<text x="455.9" y="280.9">10K/1%</text>
<text x="141.3" y="283.9" transform="rotate(-90 141.3 283.9)">100N/25V</text>
<text x="441.9" y="286.3">R50</text>
<text x="455.9" y="286">10K/1%</text>
<text x="193.5" y="288.4">J15</text>
<text x="410.5" y="297.2" transform="rotate(-90 410.5 297.2)">10K/1%</text>
<text x="125.7" y="301.6">R43</text>
<text x="139.7" y="301.2">22R/1%</text>
<text x="406.7" y="304.9" transform="rotate(-90 406.7 304.9)">C17</text>
<text x="432.1" y="304.9" transform="rotate(-90 432.1 304.9)">C18</text>
<text x="409.3" y="308" transform="rotate(-90 409.3 308)">100N/25V</text>
<text x="410.8" y="311.2" transform="rotate(-90 410.8 311.2)">R51</text>
<text x="434.7" y="308.5" transform="rotate(-90 434.7 308.5)">1000P/50V</text>
<text x="179.1" y="312.7" transform="rotate(-90 179.1 312.7)">D29</text>
</g>
<g font-size="2" fill="#800000">
<text x="176.9" y="81.3" transform="rotate(-90 176.9 81.3)">SFI0402EH060-0R20P</text>
<text x="168.8" y="114" transform="rotate(-90 168.8 114)">SFI0402EH060-0R20P</text>
<text x="177.7" y="172.5" transform="rotate(-90 177.7 172.5)">SFI0402EH060-0R20P</text>
<text x="474.1" y="228.6" transform="rotate(-90 474.1 228.6)">SFI0402EH060-0R20P</text>
<text x="170.5" y="288.3" transform="rotate(-90 170.5 288.3)">SFI0402EH060-0R20P</text>
<text x="170" y="321.1" transform="rotate(-90 170 321.1)">SFI0402EH060-0R20P</text>
</g>
</svg>
